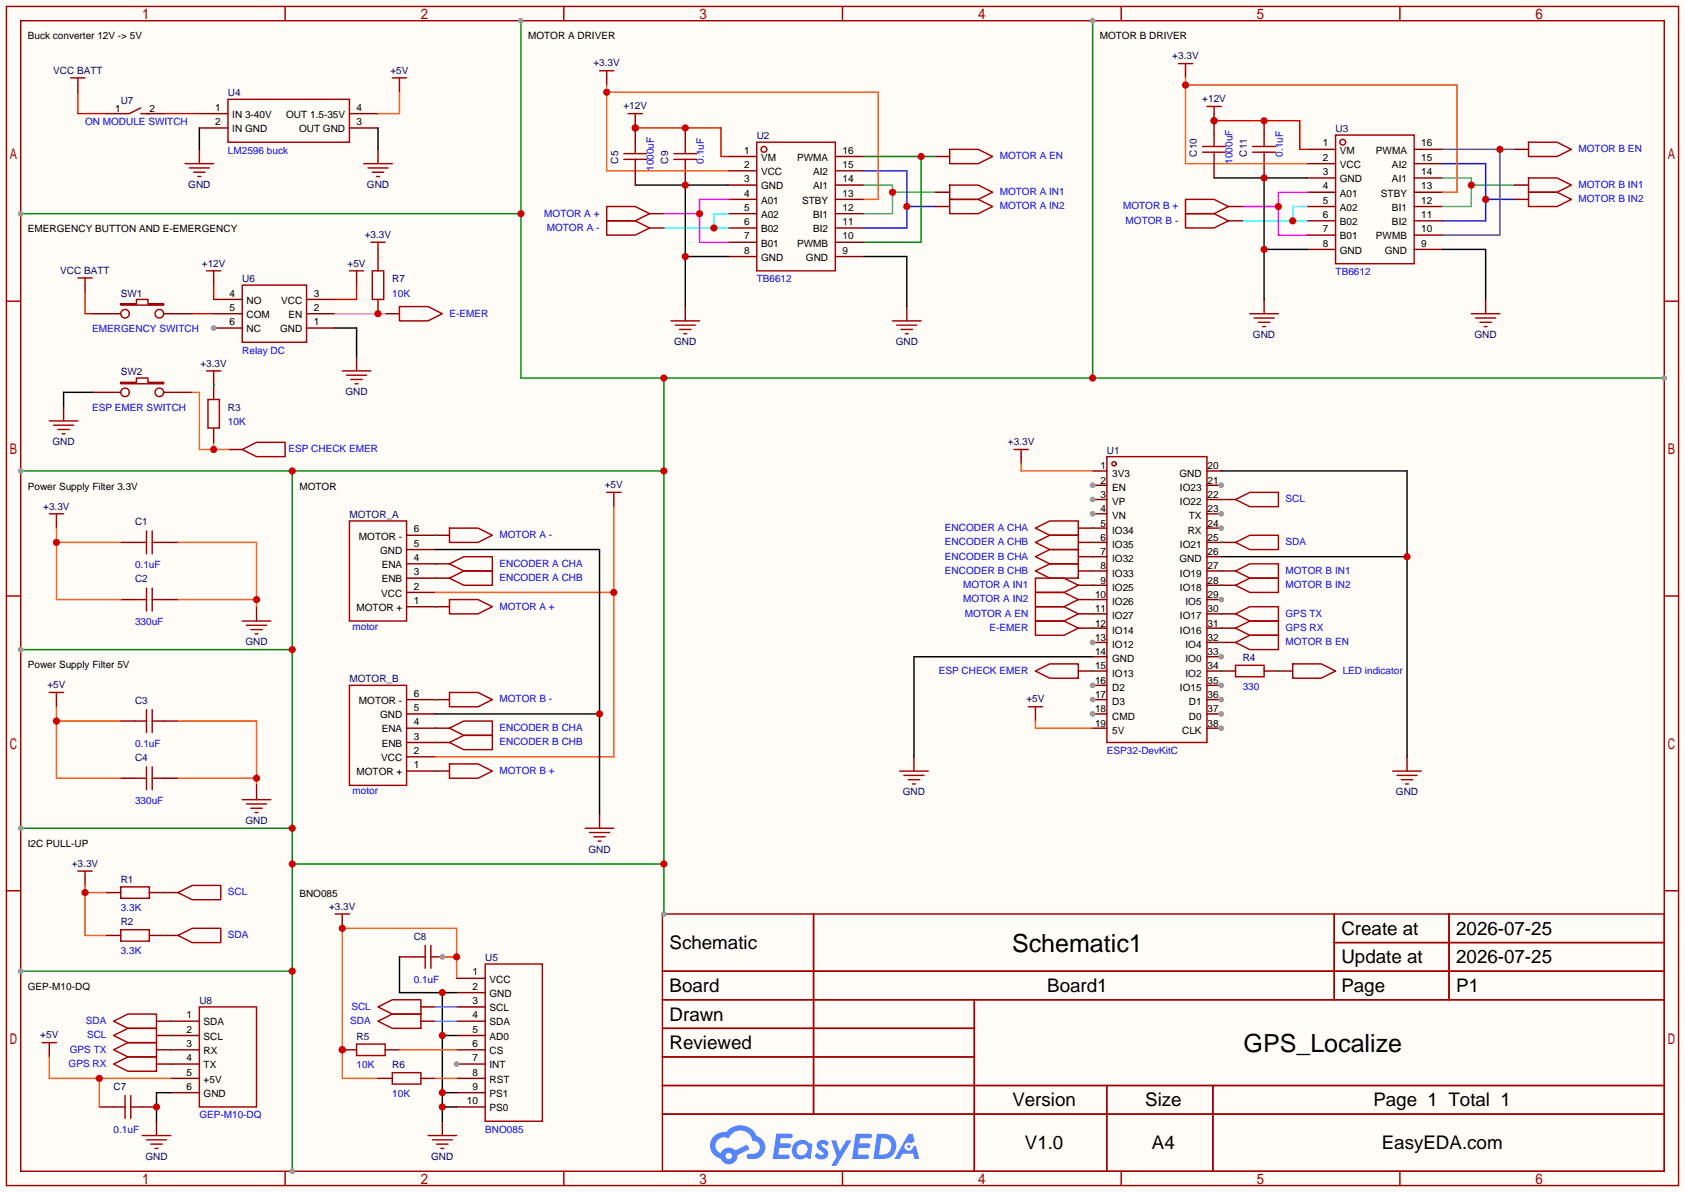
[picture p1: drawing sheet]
<svg xmlns="http://www.w3.org/2000/svg" width="299mm" height="212mm" viewBox="0 0 299 212" stroke-linecap="round" stroke-linejoin="round" font-family="sans-serif">
<path d="M0 0h299.5v211.8h-299.5z" fill="#fffcf7"/>
<g fill="none" stroke="#a10000" stroke-width=".25">
<path d="M1.1 1.1h297.2v209.6h-297.2zM3.7 3.7h292.1v204.5h-292.1zM50.7 1.1v2.6M100.2 1.1v2.6M149.7 1.1v2.6M199.3 1.1v2.6M248.8 1.1v2.6M1.1 53.5h2.6M295.8 53.5h2.5M1.1 105.9h2.6M295.8 105.9h2.5M1.1 158.3h2.6"/>
<path d="M295.8 158.3h2.5M117.7 162.4h178.1v45.8h-178.1zM117.7 172.6h178.1M117.7 177.7h178.1M144.6 162.4v35.6M173.2 177.7v30.5M237.1 162.4v15.3M237.1 167.5h58.7M257.5 162.4v15.3M117.7 182.8h55.5M117.7 192.9h178.1M117.7 187.8h55.5"/>
<path d="M117.7 198h178.1M196.7 192.9v15.3M215.6 192.9v15.3M50.7 208.2v2.5M100.2 208.2v2.5M149.7 208.2v2.5M199.3 208.2v2.5M248.8 208.2v2.5"/>
</g>
<g fill="#5487ff">
<path d="M145.5 202.8a1.3 1.3 0 0 1 1.8 .3l-.4 .6a.54 .54 0 0 0-.9-.2l.1 .2a1.58 1.58 0 0 1 1.1 1.6 1.43 1.43 0 0 1-2.5 .1l.5-.6a.64 .64 0 0 0 .5 .5 .64 .64 0 0 0 .7-.3l-.2-.2a1.6 1.6 0 0 1-1-1.6z"/>
<path d="M147.7 202.7h.9l.7 1.9 1.1-1.9h.9l-2.7 4.5h-.9l1-1.7z"/>
<path d="M138 201.5h1.6a1.31 1.31 0 0 1 1.2 .2 .4 .4 0 0 1-.3 .6h-1.8l-.1 .9h1.6a.4 .4 0 0 1 .4 .4 .4 .4 0 0 1-.4 .4h-1.7l-.2 1.2h.8a1.23 1.23 0 0 1 1.2 .2 .39 .39 0 0 1-.3 .6h-2.7z"/>
<path d="M152.1 201.5h1.6a1.32 1.32 0 0 1 1.3 .2 .39 .39 0 0 1-.4 .6h-1.7l-.2 .9h1.7a.4 .4 0 0 1 .3 .4 .4 .4 0 0 1-.4 .4h-1.7l-.2 1.2h.8a1.23 1.23 0 0 1 1.2 .2 .39 .39 0 0 1-.3 .6h-2.7z"/>
<path d="M161.5 201.5h.7l.4 1.3-.7 .4a.75 .75 0 0 0-1.1 .3 .75 .75 0 0 0 .5 1 .75 .75 0 0 0 .9-.6l.6-.3 .6 2.4h-.9l-.2-1h-1.9l-.5 1h-.9z"/>
<path d="M155.9 201.5l-.7 4.5h1.5a2.27 2.27 0 0 0 2.6-2.3 2.27 2.27 0 0 0-2.7-2.2zM156.6 202.3a1.5 1.5 0 0 1 1.8 1.5 1.5 1.5 0 0 1-1.9 1.4h-.3z"/>
<path d="M141.3 203.1a1.62 1.62 0 0 0-.4 2.1 1.62 1.62 0 0 0 2 .7l.4-.3 .3 .3 .5 .1 .3-2.5-.2-.3h-.4a1.58 1.58 0 0 0-2.5-.1zM141.9 203.6a.98 .98 0 0 1 1.5 .2 .98 .98 0 0 1-.6 1.5 .94 .94 0 0 1-1.2-.4 .94 .94 0 0 1 .3-1.3z"/>
<path d="M126.9 201.9a2.37 2.37 0 0 0 1.2 4 1.54 1.54 0 0 0 1.7 1 1.54 1.54 0 0 0 1.3-1.6l2.1-1.1-.5-.8-2 1.1a1.57 1.57 0 0 0-2.6 .4 1.5 1.5 0 0 1-.8-2.1 1.5 1.5 0 0 1 2.2-.5 2.23 2.23 0 0 1 2.3-1.4 2.23 2.23 0 0 1 2 1.8 1.16 1.16 0 0 1 1.2 1.1 1.16 1.16 0 0 1-1 1.3h-.7a.47 .47 0 0 0-.6 .3 .47 .47 0 0 0 .4 .6 2.23 2.23 0 0 0 2.3-.7 2.23 2.23 0 0 0 .4-2.3 2.16 2.16 0 0 0-1.3-1.1 3.2 3.2 0 0 0-5.4-.7l-1.2 .1zM129 205.4a.58 .58 0 0 1 1.1 0 .58 .58 0 0 1-1.1 0z"/>
<circle cx="161.5" cy="203.8" r=".28"/>
</g>
<g fill="none" stroke="#a10000" stroke-width=".25">
<path d="M196.7 81.2h17.8v50.8h-17.8z"/>
<circle cx="198" cy="82.4" r=".38"/>
</g>
<path d="M194.2 83.7h2.5M194.2 86.2h2.5" fill="none" stroke="#870000" stroke-width=".25"/>
<circle cx="194.2" cy="86.2" r=".51" fill="#999"/>
<path d="M194.2 88.8h2.5" fill="none" stroke="#870000" stroke-width=".25"/>
<circle cx="194.2" cy="88.8" r=".51" fill="#999"/>
<path d="M194.2 91.3h2.5" fill="none" stroke="#870000" stroke-width=".25"/>
<circle cx="194.2" cy="91.3" r=".51" fill="#999"/>
<path d="M194.2 93.9h2.5M194.2 96.4h2.5M194.2 98.9h2.5M194.2 101.5h2.5M194.2 104h2.5M194.2 106.6h2.5M194.2 109.1h2.5M194.2 111.6h2.5M194.2 114.2h2.5" fill="none" stroke="#870000" stroke-width=".25"/>
<circle cx="194.2" cy="114.2" r=".51" fill="#999"/>
<path d="M194.2 116.7h2.5M194.2 119.3h2.5M194.2 121.8h2.5" fill="none" stroke="#870000" stroke-width=".25"/>
<circle cx="194.2" cy="121.8" r=".51" fill="#999"/>
<path d="M194.2 124.3h2.5" fill="none" stroke="#870000" stroke-width=".25"/>
<circle cx="194.2" cy="124.3" r=".51" fill="#999"/>
<path d="M194.2 126.9h2.5" fill="none" stroke="#870000" stroke-width=".25"/>
<circle cx="194.2" cy="126.9" r=".51" fill="#999"/>
<path d="M214.5 83.7h2.5M214.5 86.2h2.5M194.2 129.4h2.5" fill="none" stroke="#870000" stroke-width=".25"/>
<circle cx="217" cy="86.2" r=".51" fill="#999"/>
<path d="M214.5 88.8h2.5M214.5 91.3h2.5" fill="none" stroke="#870000" stroke-width=".25"/>
<circle cx="217" cy="91.3" r=".51" fill="#999"/>
<path d="M214.5 93.9h2.5" fill="none" stroke="#870000" stroke-width=".25"/>
<circle cx="217" cy="93.9" r=".51" fill="#999"/>
<path d="M214.5 96.4h2.5M214.5 98.9h2.5M214.5 101.5h2.5M214.5 104h2.5M214.5 106.6h2.5" fill="none" stroke="#870000" stroke-width=".25"/>
<circle cx="217" cy="106.6" r=".51" fill="#999"/>
<path d="M214.5 109.1h2.5M214.5 111.6h2.5M214.5 114.2h2.5M214.5 116.7h2.5" fill="none" stroke="#870000" stroke-width=".25"/>
<circle cx="217" cy="116.7" r=".51" fill="#999"/>
<path d="M214.5 119.3h2.5M214.5 121.8h2.5" fill="none" stroke="#870000" stroke-width=".25"/>
<circle cx="217" cy="121.8" r=".51" fill="#999"/>
<path d="M214.5 124.3h2.5" fill="none" stroke="#870000" stroke-width=".25"/>
<circle cx="217" cy="124.3" r=".51" fill="#999"/>
<path d="M214.5 126.9h2.5" fill="none" stroke="#870000" stroke-width=".25"/>
<circle cx="217" cy="126.9" r=".51" fill="#999"/>
<path d="M214.5 129.4h2.5" fill="none" stroke="#870000" stroke-width=".25"/>
<circle cx="217" cy="129.4" r=".51" fill="#999"/>
<g fill="none" stroke="#870000" stroke-width=".25">
<path d="M121.8 22.7v2.6M121.8 30.4v2.5M224.7 21.5v2.5M224.7 29.1v2.5M21.5 96.4h2.5M29.1 96.4h2.5M21.5 106.6h2.5M29.1 106.6h2.5M21.5 128.1h2.5M21.5 138.3h2.5M29.1 128.1h2.5M29.1 138.3h2.5"/>
<path d="M71 170.1h2.5M78.6 170.1h2.6M17.7 196.7h2.5M25.3 196.7h2.5"/>
</g>
<g fill="none" stroke="#a10000" stroke-width=".25">
<path d="M119.8 27.3h4M119.8 28.3h4M121.8 25.3v2M121.8 28.3v2.1M222.6 26h4.1M222.6 27.1h4.1M224.7 24v2M224.7 27.1v2M24 96.4h2M26 94.4v4M27.1 94.4v4M27.1 96.4h2"/>
<path d="M24 106.6h2M26 104.5v4.1M27.1 104.5v4.1M27.1 106.6h2M24 128.1h2M24 138.3h2M26 126.1v4.1M26 136.3v4M27.1 126.1v4.1M27.1 136.3v4M27.1 128.1h2M27.1 138.3h2"/>
<path d="M73.5 170.1h2.1M75.6 168v4.1M76.6 168v4.1M76.6 170.1h2M20.2 196.7h2M22.2 194.7v4.1M23.2 194.7v4.1M23.2 196.7h2.1"/>
</g>
<path d="M31.6 128.1h14v11.5M31.6 138.3h14" fill="none" stroke="#f30" stroke-width=".25"/>
<circle cx="45.6" cy="138.3" r=".63" fill="#c00"/>
<path d="M71 15.1v1.3M67.2 44.3v1.3M38 67.2v1.3M10 92.6v1.3M109.1 88.8v1.2M181.5 81.2v1.2M10 124.3v1.3M250.1 134.5v2.5M15.1 156.1v1.3M60.8 163.7v1.3M8.8 186.6v1.2" fill="none" stroke="#870000" stroke-width=".25"/>
<g fill="none" stroke="#a10000" stroke-width=".25">
<path d="M69.7 13.8h2.6M71 13.8v1.3M65.9 43.1h2.6M67.2 43.1v1.2M36.7 65.9h2.5M38 65.9v1.3M180.2 79.9h2.6M181.5 79.9v1.3M8.8 91.3h2.5M10 91.3v1.3M107.8 87.5h2.6M109.1 87.5v1.3"/>
<path d="M8.8 123.1h2.5M10 123.1v1.2M247.5 137h5.1M248.3 137.8h3.5M249 138.6h2.1M249.8 139.3h.5M13.8 154.8h2.6M15.1 154.8v1.3M59.6 162.4h2.5M60.8 162.4v1.3M7.5 185.3h2.5M8.8 185.3v1.3"/>
</g>
<path d="M181.5 82.4v1.3h12.7" fill="none" stroke="#f60" stroke-width=".25"/>
<path d="M217 83.7h33.1v50.8M217 98.9h33.1" fill="none" stroke="#000" stroke-width=".25"/>
<circle cx="250.1" cy="98.9" r=".63" fill="#c00"/>
<path d="M162.4 134.5v2.5M184 126.9v1.2" fill="none" stroke="#870000" stroke-width=".25"/>
<path d="M159.9 137h5.1M160.7 137.8h3.5M161.4 138.6h2M162.2 139.3h.5M182.8 125.6h2.5M184 125.6v1.3" fill="none" stroke="#a10000" stroke-width=".25"/>
<path d="M184 128.1v1.3h10.2" fill="none" stroke="#f30" stroke-width=".25"/>
<path d="M194.2 116.7h-31.8v17.8" fill="none" stroke="#000" stroke-width=".25"/>
<path d="M78.6 170.1h2.6M81.2 173.9v-8.9h-20.4v26.6h6.4" fill="none" stroke="#f60" stroke-width=".25"/>
<g fill="#c00">
<circle cx="60.8" cy="186.6" r=".63"/>
<circle cx="60.8" cy="165" r=".63"/>
<circle cx="81.2" cy="170.1" r=".63"/>
</g>
<circle cx="78.6" cy="170.1" r=".51" fill="#999"/>
<path d="M15.1 157.4v8.8h3.8M15.1 158.6h3.8" fill="none" stroke="#f60" stroke-width=".25"/>
<circle cx="15.1" cy="158.6" r=".63" fill="#c00"/>
<path d="M10 93.9v12.7h11.5M10 96.4h11.5" fill="none" stroke="#f60" stroke-width=".25"/>
<circle cx="10" cy="96.4" r=".63" fill="#c00"/>
<path d="M10 125.6v12.7h11.5M10 128.1h11.5" fill="none" stroke="#f30" stroke-width=".25"/>
<circle cx="10" cy="128.1" r=".63" fill="#c00"/>
<path d="M45.6 107.8v2.6M45.6 139.6v2.5M27.8 199.3v2.5M78.6 199.3v2.5" fill="none" stroke="#870000" stroke-width=".25"/>
<g fill="none" stroke="#a10000" stroke-width=".25">
<path d="M43.1 110.4h5M43.8 111.1h3.6M44.6 111.9h2M45.3 112.6h.5M43.1 142.1h5M43.8 142.9h3.6M44.6 143.6h2M45.3 144.4h.5M25.3 201.8h5.1M26 202.6h3.6M26.8 203.3h2M27.6 204.1h.5"/>
<path d="M76.1 201.8h5.1M76.8 202.6h3.6M77.6 203.3h2M78.4 204.1h.5"/>
</g>
<path d="M31.6 96.4h14v11.4M31.6 106.6h14" fill="none" stroke="#f60" stroke-width=".25"/>
<circle cx="45.6" cy="106.6" r=".63" fill="#c00"/>
<path d="M92.6 3.7v63.5h203.2M194.2 3.7v63.5M3.7 38h88.9M118 67.2v95.2M3.7 83.7h114.3M51.9 83.7v124.5M3.7 115.4h48.2M3.7 147.2h48.2M51.9 153.5h66.1M3.7 172.6h48.2" fill="none" stroke="#008700" stroke-width=".25"/>
<g fill="#c00">
<circle cx="51.9" cy="147.2" r=".63"/>
<circle cx="51.9" cy="115.4" r=".63"/>
<circle cx="51.9" cy="83.7" r=".63"/>
<circle cx="118" cy="83.7" r=".63"/>
<circle cx="118" cy="153.5" r=".63"/>
<circle cx="51.9" cy="153.5" r=".63"/>
<circle cx="51.9" cy="172.6" r=".63"/>
<circle cx="118" cy="67.2" r=".63"/>
<circle cx="194.2" cy="67.2" r=".63"/>
<circle cx="92.6" cy="38" r=".63"/>
</g>
<g fill="#999">
<circle cx="3.7" cy="172.6" r=".51"/>
<circle cx="51.9" cy="208.2" r=".51"/>
<circle cx="118" cy="162.4" r=".51"/>
<circle cx="194.2" cy="3.7" r=".51"/>
<circle cx="295.8" cy="67.2" r=".51"/>
<circle cx="3.7" cy="38" r=".51"/>
<circle cx="92.6" cy="3.7" r=".51"/>
<circle cx="3.7" cy="83.7" r=".51"/>
<circle cx="3.7" cy="115.4" r=".51"/>
<circle cx="3.7" cy="147.2" r=".51"/>
</g>
<g fill="none" stroke="#a10000" stroke-width=".25">
<path d="M40.5 17.7h21.6v7.6h-21.6zM134.5 25.3h14v22.8h-14zM237.4 24h13.9v22.9h-13.9zM35.4 178.9h10.2v17.8h-10.2zM86.2 171.3h10.2v28h-10.2z"/>
<circle cx="135.8" cy="26.5" r=".51"/>
<circle cx="238.6" cy="25.3" r=".51"/>
</g>
<g fill="none" stroke="#870000" stroke-width=".25">
<path d="M35.4 22.7h5.1M35.4 20.2h5.1M62.1 22.7h5.1M62.1 20.2h5.1M129.4 38h5.1M129.4 35.4h5.1M129.4 32.9h5.1M129.4 30.4h5.1M129.4 27.8h5.1M148.5 38h5M148.5 35.4h5M148.5 32.9h5"/>
<path d="M148.5 30.4h5M148.5 27.8h5M232.3 39.2h5.1M232.3 36.7h5.1M232.3 34.2h5.1M232.3 31.6h5.1M232.3 29.1h5.1M232.3 26.5h5.1M251.3 39.2h5.1M251.3 36.7h5.1M251.3 34.2h5.1M251.3 31.6h5.1"/>
<path d="M251.3 29.1h5.1M251.3 26.5h5.1M129.4 45.6h5.1M129.4 43.1h5.1M129.4 40.5h5.1M148.5 45.6h5M148.5 43.1h5M148.5 40.5h5M232.3 44.3h5.1M232.3 41.8h5.1M251.3 44.3h5.1M251.3 41.8h5.1"/>
<path d="M30.4 194.2h5M30.4 191.6h5M30.4 189.1h5M30.4 186.6h5M30.4 184h5M30.4 181.5h5M81.2 194.2h5M81.2 191.6h5M81.2 189.1h5M81.2 196.7h5"/>
</g>
<circle cx="81.2" cy="189.1" r=".51" fill="#999"/>
<path d="M81.2 178.9h5M81.2 176.4h5M81.2 173.9h5M81.2 186.6h5M81.2 184h5M81.2 181.5h5" fill="none" stroke="#870000" stroke-width=".25"/>
<path d="M153.5 32.9h5.1v5.1h-5.1M158.6 34.2h7.6" fill="none" stroke="#0c9" stroke-width=".25"/>
<circle cx="158.6" cy="34.2" r=".63" fill="#c00"/>
<path d="M256.4 31.6h5.1v5.1h-5.1M261.5 32.9h7.6" fill="none" stroke="#0c9" stroke-width=".25"/>
<circle cx="261.5" cy="32.9" r=".63" fill="#c00"/>
<path d="M153.5 30.4h7.7v10.1h-7.7M161.2 36.7h5" fill="none" stroke="#00f" stroke-width=".25"/>
<circle cx="161.2" cy="36.7" r=".63" fill="#c00"/>
<path d="M256.4 29.1h7.6v10.1h-7.6M264 35.4h5.1" fill="none" stroke="#00f" stroke-width=".25"/>
<circle cx="264" cy="35.4" r=".63" fill="#c00"/>
<path d="M220.9 39.2h11.4M232.3 36.7h-2.6v2.5" fill="none" stroke="#0ff" stroke-width=".25"/>
<circle cx="229.7" cy="39.2" r=".63" fill="#c00"/>
<path d="M129.4 38h-2.5v2.5M118 40.5h11.4" fill="none" stroke="#0ff" stroke-width=".25"/>
<circle cx="126.9" cy="40.5" r=".63" fill="#c00"/>
<path d="M118 38h6.3M129.4 35.4h-5.1v7.7h5.1" fill="none" stroke="#f0f" stroke-width=".25"/>
<circle cx="124.3" cy="38" r=".63" fill="#c00"/>
<path d="M220.9 36.7h6.3M232.3 34.2h-5.1v7.6h5.1" fill="none" stroke="#f0f" stroke-width=".25"/>
<circle cx="227.2" cy="36.7" r=".63" fill="#c00"/>
<path d="M121.8 54.5v2.5M224.7 53.2v2.6" fill="none" stroke="#870000" stroke-width=".25"/>
<path d="M119.3 57h5M120 57.8h3.6M120.8 58.5h2M121.5 59.3h.5M222.1 55.8h5.1M222.9 56.5h3.5M223.6 57.3h2.1M224.4 58h.5" fill="none" stroke="#a10000" stroke-width=".25"/>
<path d="M112.9 32.9h16.5M121.8 32.9v21.6M121.8 45.6h7.6" fill="none" stroke="#000" stroke-width=".25"/>
<g fill="#c00">
<circle cx="121.8" cy="45.6" r=".63"/>
<circle cx="121.8" cy="32.9" r=".63"/>
</g>
<path d="M215.8 31.6h16.5M224.7 31.6v21.6M224.7 44.3h7.6" fill="none" stroke="#000" stroke-width=".25"/>
<g fill="#c00">
<circle cx="224.7" cy="44.3" r=".63"/>
<circle cx="224.7" cy="31.6" r=".63"/>
</g>
<path d="M13.8 15.1v1.3M107.8 13.8v1.3M210.7 12.6v1.2M35.4 26.5v2.6M67.2 26.5v2.6M15.1 50.7v1.2" fill="none" stroke="#870000" stroke-width=".25"/>
<g fill="none" stroke="#a10000" stroke-width=".25">
<path d="M12.6 13.8h2.5M13.8 13.8v1.3M106.6 12.6h2.5M107.8 12.6v1.2M209.4 11.3h2.6M210.7 11.3v1.3M32.9 29.1h5.1M33.7 29.8h3.5M34.4 30.6h2M35.2 31.4h.5M64.6 29.1h5.1M65.4 29.8h3.6"/>
<path d="M66.2 30.6h2M66.9 31.4h.5M13.8 49.4h2.6M15.1 49.4v1.3"/>
</g>
<path d="M35.4 22.7v3.8" fill="none" stroke="#000" stroke-width=".25"/>
<path d="M13.8 16.4v3.8h5.1M29.1 20.2h6.3M15.1 51.9v3.9h1.3" fill="none" stroke="#f00" stroke-width=".25"/>
<path d="M107.8 15.1v15.3h21.6M107.8 16.4h48.3v19h-2.6" fill="none" stroke="#f60" stroke-width=".25"/>
<circle cx="107.8" cy="16.4" r=".63" fill="#c00"/>
<path d="M210.7 15.1h48.3v19.1h-2.6M210.7 13.8v15.3h21.6" fill="none" stroke="#f60" stroke-width=".25"/>
<circle cx="210.7" cy="15.1" r=".63" fill="#c00"/>
<path d="M112.9 21.5v1.2M215.8 20.2v1.3" fill="none" stroke="#870000" stroke-width=".25"/>
<path d="M214.5 18.9h2.5M215.8 18.9v1.3M111.6 20.2h2.6M112.9 20.2v1.3" fill="none" stroke="#a10000" stroke-width=".25"/>
<path d="M215.8 21.5h15.2v5h1.3" fill="none" stroke="#f00" stroke-width=".25"/>
<g fill="#c00">
<circle cx="224.7" cy="21.5" r=".63"/>
<circle cx="215.8" cy="21.5" r=".63"/>
</g>
<path d="M112.9 22.7h15.2v5.1h1.3" fill="none" stroke="#f00" stroke-width=".25"/>
<g fill="#c00">
<circle cx="112.9" cy="22.7" r=".63"/>
<circle cx="121.8" cy="22.7" r=".63"/>
</g>
<path d="M112.9 22.7v2.6" fill="none" stroke="#870000" stroke-width=".25"/>
<circle cx="112.9" cy="22.7" r=".63" fill="#c00"/>
<path d="M112.9 30.4v2.5M215.8 21.5v2.5" fill="none" stroke="#870000" stroke-width=".25"/>
<path d="M110.9 27.3h4M110.9 28.3h4M112.9 25.3v2M112.9 28.3v2.1" fill="none" stroke="#a10000" stroke-width=".25"/>
<circle cx="215.8" cy="21.5" r=".63" fill="#c00"/>
<path d="M215.8 29.1v2.5" fill="none" stroke="#870000" stroke-width=".25"/>
<path d="M213.7 26h4.1M213.7 27.1h4.1M215.8 24v2M215.8 27.1v2" fill="none" stroke="#a10000" stroke-width=".25"/>
<path d="M8.8 187.8v3.8h21.6M17.7 191.6v5.1" fill="none" stroke="#f30" stroke-width=".25"/>
<circle cx="17.7" cy="191.6" r=".63" fill="#c00"/>
<path d="M71 16.4v3.8h-3.8" fill="none" stroke="#f30" stroke-width=".25"/>
<path d="M67.2 22.7v3.8M153.5 45.6h7.7v8.9M256.4 44.3h7.6v8.9" fill="none" stroke="#000" stroke-width=".25"/>
<path d="M38 53.2h5.1M38 55.8h5.1M38 58.3h5.1M161.2 54.5v2.5M264 53.2v2.6M191.6 109.1h2.6M191.6 104h2.6M191.6 106.6h2.6M217 114.2h2.6M217 104h2.6M217 101.5h2.6" fill="none" stroke="#870000" stroke-width=".25"/>
<g fill="none" stroke="#a10000" stroke-width=".25">
<path d="M43.1 50.7h11.4v10.1h-11.4zM158.6 57h5.1M159.4 57.8h3.5M160.1 58.5h2.1M160.9 59.3h.5M261.5 55.8h5.1M262.3 56.5h3.5M263 57.3h2M263.8 58h.5M184 107.8h5.1l2.5 1.3-2.5 1.3h-5.1zM184 102.7h5.1l2.5 1.3-2.5 1.3h-5.1zM184 105.3h5.1l2.5 1.3-2.5 1.2h-5.1z"/>
<path d="M219.6 114.2l2.5-1.3h5.1v2.5h-5.1zM219.6 104l2.5-1.3h5.1v2.6h-5.1zM219.6 101.5l2.5-1.3h5.1v2.5h-5.1z"/>
</g>
<circle cx="38" cy="58.3" r=".51" fill="#999"/>
<path d="M18.9 20.2h2.6M26.5 20.2h2.6M16.4 55.8h5.1M29.1 55.8h5.1M54.5 53.2h5.1M54.5 55.8h5.1M54.5 58.3h5.1M68.5 55.8h2.5M11.3 72.3v2.5M16.4 69.7h5.1M29.1 69.7h5.1M40.5 79.9h2.6" fill="none" stroke="#870000" stroke-width=".25"/>
<g fill="none" stroke="#a10000" stroke-width=".25">
<path d="M25 19.2l-2 1h-1.5M25 20.2h1.5M21.5 54h2.8v-.8h2v.8h2.8v.2h-7.6zM71 54.5h5.1l2.5 1.3-2.5 1.2h-5.1zM8.8 74.8h5M9.5 75.6h3.6M10.3 76.3h2M11 77.1h.6M21.5 67.9h2.8v-.7h2v.7h2.8v.3h-7.6zM43.1 79.9l2.5-1.3h5.1v2.6h-5.1z"/>
<circle cx="22.2" cy="55.8" r=".76"/>
<circle cx="28.3" cy="55.8" r=".76"/>
<circle cx="22.2" cy="69.7" r=".76"/>
<circle cx="28.3" cy="69.7" r=".76"/>
</g>
<path d="M16.4 69.7h-5.1v2.6" fill="none" stroke="#000" stroke-width=".25"/>
<path d="M34.2 55.8h3.8" fill="none" stroke="#f00" stroke-width=".25"/>
<path d="M59.6 55.8h8.9" fill="none" stroke="#f6c" stroke-width=".25"/>
<path d="M34.2 69.7h1.2v10.2h5.1M38 78.6v1.3" fill="none" stroke="#cc0" stroke-width=".25"/>
<circle cx="38" cy="79.9" r=".63" fill="#c00"/>
<g fill="none" stroke="#870000" stroke-width=".25">
<path d="M115.4 38h2.6M166.2 36.7h2.6M166.2 27.8h2.6M166.2 34.2h2.6M218.3 36.7h2.6M218.3 39.2h2.6M269.1 32.9h2.6M269.1 35.4h2.6M269.1 26.5h2.6M38 49.4v1.3M63.4 49.4v1.3M115.4 40.5h2.6"/>
<path d="M63.4 63.4v2.5M191.6 93.9h2.6M191.6 98.9h2.6M191.6 96.4h2.6M217 96.4h2.6M217 88.8h2.6M191.6 119.3h2.6M191.6 101.5h2.6M191.6 111.6h2.6M217 109.1h2.6M217 111.6h2.6M227.2 119.3h2.5"/>
</g>
<g fill="none" stroke="#a10000" stroke-width=".25">
<path d="M107.8 36.7h5.1l2.5 1.3-2.5 1.2h-5.1zM107.8 39.2h5.1l2.5 1.3-2.5 1.3h-5.1zM168.8 26.5h5.1l2.5 1.3-2.5 1.3h-5.1zM168.8 35.4h5.1l2.5 1.3-2.5 1.3h-5.1zM168.8 32.9h5.1l2.5 1.3-2.5 1.2h-5.1zM210.7 35.4h5.1l2.5 1.3-2.5 1.3h-5.1zM210.7 38h5.1l2.5 1.2-2.5 1.3h-5.1zM271.7 31.6h5l2.6 1.3-2.6 1.3h-5zM271.7 34.2h5l2.6 1.2-2.6 1.3h-5zM271.7 25.3h5l2.6 1.2-2.6 1.3h-5zM36.7 48.1h2.5M38 48.1v1.3"/>
<path d="M62.1 48.1h2.5M63.4 48.1v1.3M60.8 65.9h5.1M61.6 66.7h3.6M62.4 67.4h2M63.1 68.2h.5M184 93.9l2.6-1.3h5v2.5h-5zM184 98.9l2.6-1.2h5v2.5h-5zM184 96.4l2.6-1.3h5v2.6h-5zM219.6 96.4l2.5-1.3h5.1v2.6h-5.1zM219.6 88.8l2.5-1.3h5.1v2.5h-5.1zM184 101.5l2.6-1.3h5v2.5h-5z"/>
<path d="M184 119.3l2.6-1.3h5v2.5h-5zM184 110.4h5.1l2.5 1.2-2.5 1.3h-5.1zM219.6 109.1l2.5-1.3h5.1v2.6h-5.1zM219.6 111.6l2.5-1.2h5.1v2.5h-5.1zM229.7 118h5.1l2.6 1.3-2.6 1.2h-5.1z"/>
</g>
<path d="M38 50.7v2.5M63.4 50.7v2.5h-3.8" fill="none" stroke="#f00" stroke-width=".25"/>
<path d="M59.6 58.3h3.8v5.1" fill="none" stroke="#000" stroke-width=".25"/>
<path d="M217 88.8h.1M217 96.4h.1M217 109.1h.1M217 111.6h.1" fill="none" stroke="#008700" stroke-width=".25"/>
<path d="M256.4 26.5h12.7M266.6 26.5v15.3h-10.2" fill="none" stroke="#639" stroke-width=".25"/>
<circle cx="266.6" cy="26.5" r=".63" fill="#c00"/>
<path d="M153.5 27.8h12.7M163.7 27.8v15.3h-10.2" fill="none" stroke="#008700" stroke-width=".25"/>
<circle cx="163.7" cy="27.8" r=".63" fill="#c00"/>
<path d="M71 170.1v6.3h10.2M78.6 176.4v22.9M78.6 184h2.6M78.6 194.2h2.6M78.6 196.7h2.6" fill="none" stroke="#000" stroke-width=".25"/>
<g fill="#c00">
<circle cx="78.6" cy="176.4" r=".63"/>
<circle cx="78.6" cy="184" r=".63"/>
<circle cx="78.6" cy="194.2" r=".63"/>
<circle cx="78.6" cy="196.7" r=".63"/>
</g>
<path d="M18.9 158.6h2.6M26.5 158.6h5.1M18.9 166.2h2.6M26.5 166.2h5.1M74.8 178.9h2.5M27.8 184h2.6M27.8 181.5h2.6M27.8 186.6h2.6M27.8 189.1h2.6M74.8 181.5h2.5" fill="none" stroke="#870000" stroke-width=".25"/>
<path d="M21.5 157.6h5v2h-5zM31.6 158.6l2.6-1.2h5v2.5h-5zM21.5 165.2h5v2.1h-5zM31.6 166.2l2.6-1.2h5v2.5h-5zM67.2 178.9l2.5-1.2h5.1v2.5h-5.1zM20.2 184l2.5-1.2h5.1v2.5h-5.1zM20.2 181.5l2.5-1.3h5.1v2.6h-5.1zM20.2 186.6l2.5-1.3h5.1v2.5h-5.1zM20.2 189.1l2.5-1.3h5.1v2.6h-5.1zM67.2 181.5l2.5-1.3h5.1v2.6h-5.1z" fill="none" stroke="#a10000" stroke-width=".25"/>
<path d="M77.3 178.9h3.9" fill="none" stroke="#66f" stroke-width=".25"/>
<path d="M77.3 181.5h3.9" fill="none" stroke="#69f" stroke-width=".25"/>
<path d="M29.1 158.6h.1M29.1 166.2h.1M30.4 186.6h.1M30.4 189.1h.1" fill="none" stroke="#008700" stroke-width=".25"/>
<path d="M30.4 194.2h-2.6v5.1" fill="none" stroke="#000" stroke-width=".25"/>
<circle cx="27.8" cy="196.7" r=".63" fill="#c00"/>
<path d="M66.2 48.1h2v5.1h-2z" fill="none" stroke="#a10000" stroke-width=".25"/>
<path d="M67.2 53.2v2.6" fill="none" stroke="#870000" stroke-width=".25"/>
<circle cx="67.2" cy="55.8" r=".63" fill="#c00"/>
<path d="M67.2 45.6v2.5M38 68.5v2.5M38 76.1v2.5M217 119.3h2.6M224.7 119.3h2.5M60.8 186.6h2.6M67.2 191.6h2.5M68.5 186.6h2.5M74.8 191.6h2.5" fill="none" stroke="#870000" stroke-width=".25"/>
<path d="M37 71h2v5.1h-2zM219.6 118.2h5.1v2.1h-5.1zM63.4 185.5h5.1v2.1h-5.1zM69.7 190.6h5.1v2.1h-5.1z" fill="none" stroke="#a10000" stroke-width=".25"/>
<path d="M38 68.5h.1M194.2 104h.1M194.2 106.6h.1M194.2 109.1h.1M217 119.3h.1M227.2 119.3h.1" fill="none" stroke="#008700" stroke-width=".25"/>
<circle cx="60.8" cy="186.6" r=".63" fill="#c00"/>
<path d="M67.2 45.6h.1M71 186.6h10.2M77.3 191.6h3.9" fill="none" stroke="#f60" stroke-width=".25"/>
<path d="M194.2 93.9h.1M194.2 96.4h.1M194.2 98.9h.1M194.2 101.5h.1M194.2 111.6h.1M194.2 119.3h.1M217 101.5h.1M217 104h.1M217 114.2h.1M30.4 184h.1M30.4 181.5h.1" fill="none" stroke="#008700" stroke-width=".25"/>
<path d="M62.1 92.6h10.2v17.8h-10.2zM62.1 121.8h10.2v17.8h-10.2zM104 147.2h5.1M104.8 148h3.5M105.5 148.7h2.1M106.3 149.5h.5" fill="none" stroke="#a10000" stroke-width=".25"/>
<g fill="none" stroke="#870000" stroke-width=".25">
<path d="M72.3 95.1h5M72.3 97.7h5M72.3 100.2h5M72.3 102.7h5M72.3 105.3h5M72.3 107.8h5M72.3 124.3h5M72.3 126.9h5M72.3 129.4h5M72.3 132h5M72.3 134.5h5M72.3 137h5"/>
<path d="M106.6 144.7v2.5"/>
</g>
<path d="M109.1 90v44.5h-31.8M77.3 105.3h31.8" fill="none" stroke="#f30" stroke-width=".25"/>
<circle cx="109.1" cy="105.3" r=".63" fill="#c00"/>
<path d="M77.3 97.7h29.3v47M77.3 126.9h29.3" fill="none" stroke="#000" stroke-width=".25"/>
<circle cx="106.6" cy="126.9" r=".63" fill="#c00"/>
<path d="M77.3 95.1h2.6M77.3 107.8h2.6M77.3 100.2h2.6M77.3 102.7h2.6M77.3 124.3h2.6M77.3 137h2.6M77.3 129.4h2.6M77.3 132h2.6" fill="none" stroke="#870000" stroke-width=".25"/>
<path d="M79.9 93.9h5.1l2.5 1.2-2.5 1.3h-5.1zM79.9 106.6h5.1l2.5 1.2-2.5 1.3h-5.1zM79.9 100.2l2.5-1.3h5.1v2.6h-5.1zM79.9 102.7l2.5-1.2h5.1v2.5h-5.1zM79.9 123.1h5.1l2.5 1.2-2.5 1.3h-5.1zM79.9 135.8h5.1l2.5 1.2-2.5 1.3h-5.1zM79.9 129.4l2.5-1.3h5.1v2.6h-5.1zM79.9 132l2.5-1.3h5.1v2.5h-5.1z" fill="none" stroke="#a10000" stroke-width=".25"/>
<path d="M77.3 95.1h.1M77.3 107.8h.1M77.3 100.2h.1M77.3 102.7h.1M77.3 137h.1M77.3 124.3h.1M77.3 129.4h.1M77.3 132h.1" fill="none" stroke="#008700" stroke-width=".25"/>
<g font-size="4.4">
<text x="179.9" y="169.2">Schematic1</text>
<text x="221" y="187">GPS_Localize</text>
</g>
<g font-size="3.3">
<text x="238.4" y="166.1">Create at</text>
<text x="258.8" y="166.1">2026-07-25</text>
<text x="119" y="168.7">Schematic</text>
<text x="238.4" y="171.2">Update at</text>
<text x="258.8" y="171.2">2026-07-25</text>
<text x="119" y="176.3">Board</text>
<text x="186.1" y="176.3">Board1</text>
<text x="238.4" y="176.3">Page</text>
<text x="258.8" y="176.3">P1</text>
<text x="119" y="181.4">Drawn</text>
<text x="119" y="186.5">Reviewed</text>
<text x="179.9" y="196.6">Version</text>
<text x="203.5" y="196.6">Size</text>
<text x="244.1" y="196.6">Page 1 Total 1</text>
<text x="182.1" y="204.2">V1.0</text>
<text x="204.7" y="204.2">A4</text>
<text x="245.6" y="204.2">EasyEDA.com</text>
</g>
<g font-size="1.8">
<text x="5" y="7">Buck converter 12V -&gt; 5V</text>
<text x="93.9" y="7">MOTOR A DRIVER</text>
<text x="195.5" y="7">MOTOR B DRIVER</text>
<text x="20.5" y="19.9">1</text>
<text x="26.5" y="19.9">2</text>
<text x="38.3" y="22.2">2</text>
<text x="38.3" y="19.7">1</text>
<text x="41.3" y="23.5">IN GND</text>
<text x="41.3" y="21">IN 3-40V</text>
<text x="50.9" y="21">OUT 1.5-35V</text>
<text x="53.1" y="23.5">OUT GND</text>
<text x="63.4" y="22.2">3</text>
<text x="63.4" y="19.7">4</text>
<text x="132.2" y="29.8">2</text>
<text x="132.2" y="27.3">1</text>
<text x="135.3" y="28.6">VM</text>
<text x="141.7" y="28.6">PWMA</text>
<text x="149.7" y="29.8">15</text>
<text x="149.7" y="27.3">16</text>
<text x="235.1" y="28.6">2</text>
<text x="235.1" y="26">1</text>
<text x="238.1" y="29.8">VCC</text>
<text x="238.1" y="27.3">VM</text>
<text x="244.5" y="27.3">PWMA</text>
<text x="247.4" y="29.8">AI2</text>
<text x="252.6" y="28.6">15</text>
<text x="252.6" y="26">16</text>
<text x="132.2" y="34.9">4</text>
<text x="132.2" y="32.4">3</text>
<text x="135.3" y="33.7">GND</text>
<text x="135.3" y="31.1">VCC</text>
<text x="144.5" y="33.7">AI1</text>
<text x="144.5" y="31.1">AI2</text>
<text x="149.7" y="34.9">13</text>
<text x="149.7" y="32.4">14</text>
<text x="235.1" y="33.7">4</text>
<text x="235.1" y="31.1">3</text>
<text x="238.1" y="34.9">A01</text>
<text x="238.1" y="32.4">GND</text>
<text x="245.4" y="34.9">STBY</text>
<text x="247.4" y="32.4">AI1</text>
<text x="252.6" y="33.7">13</text>
<text x="252.6" y="31.1">14</text>
<text x="5" y="41.3">EMERGENCY BUTTON AND E-EMERGENCY</text>
<text x="132.2" y="40">6</text>
<text x="132.2" y="37.5">5</text>
<text x="135.3" y="41.3">B02</text>
<text x="135.3" y="38.7">A02</text>
<text x="135.3" y="36.2">A01</text>
<text x="142.6" y="36.2">STBY</text>
<text x="144.5" y="41.3">BI2</text>
<text x="144.5" y="38.7">BI1</text>
<text x="149.7" y="40">11</text>
<text x="149.7" y="37.5">12</text>
<text x="235.1" y="41.3">7</text>
<text x="235.1" y="38.7">6</text>
<text x="235.1" y="36.2">5</text>
<text x="238.1" y="40">B02</text>
<text x="238.1" y="37.5">A02</text>
<text x="247.4" y="40">BI2</text>
<text x="247.4" y="37.5">BI1</text>
<text x="252.6" y="41.3">10</text>
<text x="252.6" y="38.7">11</text>
<text x="252.6" y="36.2">12</text>
<text x="132.2" y="45.1">8</text>
<text x="132.2" y="42.5">7</text>
<text x="135.3" y="46.4">GND</text>
<text x="135.3" y="43.8">B01</text>
<text x="141.7" y="43.8">PWMB</text>
<text x="143.2" y="46.4">GND</text>
<text x="149.7" y="45.1">9</text>
<text x="149.7" y="42.5">10</text>
<text x="235.1" y="43.8">8</text>
<text x="238.1" y="45.1">GND</text>
<text x="238.1" y="42.5">B01</text>
<text x="244.5" y="42.5">PWMB</text>
<text x="246.1" y="45.1">GND</text>
<text x="252.6" y="43.8">9</text>
<text x="40.8" y="52.7">4</text>
<text x="43.8" y="54">NO</text>
<text x="50" y="54">VCC</text>
<text x="55.8" y="52.7">3</text>
<text x="40.8" y="55.2">5</text>
<text x="40.8" y="57.8">6</text>
<text x="43.8" y="56.5">COM</text>
<text x="43.8" y="59.1">NC</text>
<text x="49.8" y="59.1">GND</text>
<text x="51.3" y="56.5">EN</text>
<text x="55.8" y="55.2">2</text>
<text x="55.8" y="57.8">1</text>
<text x="195.6" y="83.4">1</text>
<text x="214.6" y="83.4">20</text>
<text x="5" y="87">Power Supply Filter 3.3V</text>
<text x="53.2" y="87">MOTOR</text>
<text x="195.6" y="86">2</text>
<text x="195.6" y="88.5">3</text>
<text x="197.7" y="84.7">3V3</text>
<text x="197.7" y="87.2">EN</text>
<text x="197.7" y="89.8">VP</text>
<text x="209.6" y="84.7">GND</text>
<text x="209.7" y="87.2">IO23</text>
<text x="209.7" y="89.8">IO22</text>
<text x="214.6" y="86">21</text>
<text x="214.6" y="88.5">22</text>
<text x="63.8" y="95.9">MOTOR -</text>
<text x="73.5" y="94.6">6</text>
<text x="195.6" y="91">4</text>
<text x="195.6" y="93.6">5</text>
<text x="197.7" y="92.3">VN</text>
<text x="197.7" y="94.8">IO34</text>
<text x="211.1" y="94.8">RX</text>
<text x="211.3" y="92.3">TX</text>
<text x="214.6" y="91">23</text>
<text x="214.6" y="93.6">24</text>
<text x="67.5" y="98.4">GND</text>
<text x="67.8" y="101">ENA</text>
<text x="73.5" y="97.2">5</text>
<text x="73.5" y="99.7">4</text>
<text x="195.6" y="96.1">6</text>
<text x="195.6" y="98.7">7</text>
<text x="195.6" y="101.2">8</text>
<text x="197.7" y="97.4">IO35</text>
<text x="197.7" y="99.9">IO32</text>
<text x="209.6" y="99.9">GND</text>
<text x="209.7" y="97.4">IO21</text>
<text x="214.6" y="96.1">25</text>
<text x="214.6" y="98.7">26</text>
<text x="214.6" y="101.2">27</text>
<text x="67.7" y="106">VCC</text>
<text x="67.8" y="103.5">ENB</text>
<text x="73.5" y="102.2">3</text>
<text x="73.5" y="104.8">2</text>
<text x="73.5" y="107.3">1</text>
<text x="194.6" y="106.3">10</text>
<text x="195.6" y="103.7">9</text>
<text x="197.7" y="102.5">IO33</text>
<text x="197.7" y="105">IO25</text>
<text x="197.7" y="107.5">IO26</text>
<text x="209.7" y="102.5">IO19</text>
<text x="209.7" y="105">IO18</text>
<text x="210.7" y="107.5">IO5</text>
<text x="214.6" y="103.7">28</text>
<text x="214.6" y="106.3">29</text>
<text x="63.4" y="108.6">MOTOR +</text>
<text x="194.6" y="108.8">11</text>
<text x="194.6" y="111.4">12</text>
<text x="194.6" y="113.9">13</text>
<text x="197.7" y="110.1">IO27</text>
<text x="197.7" y="112.6">IO14</text>
<text x="209.7" y="110.1">IO17</text>
<text x="209.7" y="112.6">IO16</text>
<text x="214.6" y="108.8">30</text>
<text x="214.6" y="111.4">31</text>
<text x="214.6" y="113.9">32</text>
<text x="5" y="118.7">Power Supply Filter 5V</text>
<text x="194.6" y="116.4">14</text>
<text x="194.6" y="119">15</text>
<text x="197.7" y="115.2">IO12</text>
<text x="197.7" y="117.7">GND</text>
<text x="210.7" y="115.2">IO4</text>
<text x="210.7" y="117.7">IO0</text>
<text x="214.6" y="116.4">33</text>
<text x="214.6" y="119">34</text>
<text x="63.8" y="125.1">MOTOR -</text>
<text x="73.5" y="123.8">6</text>
<text x="194.6" y="121.5">16</text>
<text x="194.6" y="124.1">17</text>
<text x="197.7" y="120.2">IO13</text>
<text x="197.7" y="122.8">D2</text>
<text x="197.7" y="125.3">D3</text>
<text x="209.7" y="122.8">IO15</text>
<text x="210.7" y="120.2">IO2</text>
<text x="211.3" y="125.3">D1</text>
<text x="214.6" y="121.5">35</text>
<text x="214.6" y="124.1">36</text>
<text x="67.5" y="127.6">GND</text>
<text x="67.8" y="130.2">ENA</text>
<text x="73.5" y="126.4">5</text>
<text x="73.5" y="128.9">4</text>
<text x="73.5" y="131.4">3</text>
<text x="194.6" y="126.6">18</text>
<text x="194.6" y="129.1">19</text>
<text x="197.7" y="127.9">CMD</text>
<text x="197.7" y="130.4">5V</text>
<text x="210.1" y="130.4">CLK</text>
<text x="211.3" y="127.9">D0</text>
<text x="214.6" y="126.6">37</text>
<text x="214.6" y="129.1">38</text>
<text x="63.4" y="137.8">MOTOR +</text>
<text x="67.7" y="135.3">VCC</text>
<text x="67.8" y="132.7">ENB</text>
<text x="73.5" y="134">2</text>
<text x="73.5" y="136.5">1</text>
<text x="5" y="150.5">I2C PULL-UP</text>
<text x="53.2" y="159.4">BNO085</text>
<text x="84" y="173.4">1</text>
<text x="5" y="175.9">GEP-M10-DQ</text>
<text x="84" y="178.4">3</text>
<text x="84" y="175.9">2</text>
<text x="87" y="179.7">SCL</text>
<text x="87" y="177.2">GND</text>
<text x="87" y="174.6">VCC</text>
<text x="33.2" y="183.5">2</text>
<text x="33.2" y="181">1</text>
<text x="36.2" y="184.8">SCL</text>
<text x="36.2" y="182.2">SDA</text>
<text x="84" y="183.5">5</text>
<text x="84" y="181">4</text>
<text x="87" y="184.8">AD0</text>
<text x="87" y="182.2">SDA</text>
<text x="33.2" y="191.1">5</text>
<text x="33.2" y="188.6">4</text>
<text x="33.2" y="186.1">3</text>
<text x="36.2" y="189.9">TX</text>
<text x="36.2" y="187.3">RX</text>
<text x="84" y="191.1">8</text>
<text x="84" y="188.6">7</text>
<text x="84" y="186.1">6</text>
<text x="87" y="189.9">INT</text>
<text x="87" y="187.3">CS</text>
<text x="33.2" y="193.7">6</text>
<text x="36.2" y="194.9">GND</text>
<text x="36.2" y="192.4">+5V</text>
<text x="83" y="196.2">10</text>
<text x="84" y="193.7">9</text>
<text x="87" y="197.5">PS0</text>
<text x="87" y="194.9">PS1</text>
<text x="87" y="192.4">RST</text>
</g>
<g font-size="1.8" fill="#000080">
<text x="105.5" y="11.8">+3.3V</text>
<text x="208.3" y="10.5">+3.3V</text>
<text x="9.4" y="13.1">VCC BATT</text>
<text x="40.5" y="17.1">U4</text>
<text x="69.4" y="13.1">+5V</text>
<text x="21.5" y="18.4">U7</text>
<text x="110.8" y="19.4">+12V</text>
<text x="213.7" y="18.2">+12V</text>
<text x="237.4" y="23.5">U3</text>
<text x="109.9" y="29.1" transform="rotate(-90 109.9 29.1)">C5</text>
<text x="118.7" y="29.1" transform="rotate(-90 118.7 29.1)">C9</text>
<text x="134.5" y="24.8">U2</text>
<text x="212.7" y="27.8" transform="rotate(-90 212.7 27.8)">C10</text>
<text x="221.6" y="27.8" transform="rotate(-90 221.6 27.8)">C11</text>
<text x="33.5" y="33.4">GND</text>
<text x="65.2" y="33.4">GND</text>
<text x="35.9" y="47.4">+12V</text>
<text x="61.8" y="47.4">+5V</text>
<text x="64.8" y="42.3">+3.3V</text>
<text x="10.7" y="48.6">VCC BATT</text>
<text x="21.5" y="52.7">SW1</text>
<text x="43.1" y="50.2">U6</text>
<text x="69.7" y="50.2">R7</text>
<text x="35.6" y="65.2">+3.3V</text>
<text x="119.8" y="61.3">GND</text>
<text x="159.2" y="61.3">GND</text>
<text x="222.7" y="60.1">GND</text>
<text x="262.1" y="60.1">GND</text>
<text x="21.5" y="66.7">SW2</text>
<text x="61.4" y="70.2">GND</text>
<text x="40.5" y="73">R3</text>
<text x="9.3" y="79.1">GND</text>
<text x="179.1" y="79.1">+3.3V</text>
<text x="196.7" y="80.6">U1</text>
<text x="107.5" y="86.7">+5V</text>
<text x="7.7" y="90.6">+3.3V</text>
<text x="24" y="93.3">C1</text>
<text x="62.1" y="92.1">MOTOR_A</text>
<text x="24" y="103.5">C2</text>
<text x="43.6" y="114.7">GND</text>
<text x="220.9" y="117.5">R4</text>
<text x="8.4" y="122.3">+5V</text>
<text x="24" y="125.1">C3</text>
<text x="62.1" y="121.3">MOTOR_B</text>
<text x="182.4" y="124.8">+5V</text>
<text x="24" y="135.3">C4</text>
<text x="160.5" y="141.4">GND</text>
<text x="248.1" y="141.4">GND</text>
<text x="43.6" y="146.4">GND</text>
<text x="12.8" y="154.1">+3.3V</text>
<text x="104.6" y="151.5">GND</text>
<text x="21.5" y="156.8">R1</text>
<text x="58.5" y="161.7">+3.3V</text>
<text x="21.5" y="164.5">R2</text>
<text x="73.5" y="167">C8</text>
<text x="86.2" y="170.8">U5</text>
<text x="35.4" y="178.4">U8</text>
<text x="7.2" y="184.5">+5V</text>
<text x="63.4" y="184.8">R5</text>
<text x="69.7" y="189.9">R6</text>
<text x="20.2" y="193.7">C7</text>
<text x="25.8" y="206.1">GND</text>
<text x="76.6" y="206.1">GND</text>
</g>
<g font-size="1.8" fill="#00f">
<text x="15.1" y="22.2">ON MODULE SWITCH</text>
<text x="40.5" y="27.3">LM2596 buck</text>
<text x="125.1" y="29.1" transform="rotate(-90 125.1 29.1)">0.1uF</text>
<text x="177.7" y="28.3">MOTOR A EN</text>
<text x="219.1" y="29.1" transform="rotate(-90 219.1 29.1)">1000uF</text>
<text x="228" y="27.8" transform="rotate(-90 228 27.8)">0.1uF</text>
<text x="280.5" y="27.1">MOTOR B EN</text>
<text x="116.2" y="30.4" transform="rotate(-90 116.2 30.4)">1000uF</text>
<text x="177.7" y="34.7">MOTOR A IN1</text>
<text x="280.5" y="33.4">MOTOR B IN1</text>
<text x="280.5" y="35.9">MOTOR B IN2</text>
<text x="96.7" y="38.5">MOTOR A +</text>
<text x="97.2" y="41">MOTOR A -</text>
<text x="177.7" y="37.2">MOTOR A IN2</text>
<text x="199.6" y="37.2">MOTOR B +</text>
<text x="200" y="39.8">MOTOR B -</text>
<text x="69.7" y="52.7">10K</text>
<text x="134.5" y="50.2">TB6612</text>
<text x="237.4" y="48.9">TB6612</text>
<text x="16.4" y="59.1">EMERGENCY SWITCH</text>
<text x="79.9" y="56.3">E-EMER</text>
<text x="43.1" y="62.9">Relay DC</text>
<text x="16.4" y="73">ESP EMER SWITCH</text>
<text x="40.5" y="75.6">10K</text>
<text x="51.3" y="80.4">ESP CHECK EMER</text>
<text x="228.5" y="89.3">SCL</text>
<text x="88.8" y="95.6">MOTOR A -</text>
<text x="167.9" y="94.4">ENCODER A CHA</text>
<text x="24" y="101">0.1uF</text>
<text x="88.8" y="100.7">ENCODER A CHA</text>
<text x="167.9" y="99.4">ENCODER B CHA</text>
<text x="167.9" y="96.9">ENCODER A CHB</text>
<text x="167.9" y="102">ENCODER B CHB</text>
<text x="228.5" y="102">MOTOR B IN1</text>
<text x="228.5" y="96.9">SDA</text>
<text x="88.8" y="103.3">ENCODER A CHB</text>
<text x="171.2" y="104.5">MOTOR A IN1</text>
<text x="171.2" y="107.1">MOTOR A IN2</text>
<text x="228.5" y="104.5">MOTOR B IN2</text>
<text x="24" y="111.1">330uF</text>
<text x="62.6" y="111.9">motor</text>
<text x="88.8" y="108.3">MOTOR A +</text>
<text x="171.5" y="109.6">MOTOR A EN</text>
<text x="175.8" y="112.1">E-EMER</text>
<text x="228.5" y="109.6">GPS TX</text>
<text x="228.5" y="112.1">GPS RX</text>
<text x="166.8" y="119.8">ESP CHECK EMER</text>
<text x="228.5" y="114.7">MOTOR B EN</text>
<text x="238.6" y="119.8">LED indicator</text>
<text x="88.8" y="124.8">MOTOR B -</text>
<text x="220.9" y="122.6">330</text>
<text x="88.8" y="129.9">ENCODER B CHA</text>
<text x="24" y="132.7">0.1uF</text>
<text x="88.8" y="137.5">MOTOR B +</text>
<text x="88.8" y="132.5">ENCODER B CHB</text>
<text x="196.7" y="134">ESP32-DevKitC</text>
<text x="24" y="142.9">330uF</text>
<text x="62.6" y="141.1">motor</text>
<text x="21.5" y="161.9">3.3K</text>
<text x="40.5" y="159.1">SCL</text>
<text x="40.5" y="166.8">SDA</text>
<text x="21.5" y="169.5">3.3K</text>
<text x="62.5" y="179.5">SCL</text>
<text x="73.5" y="174.6">0.1uF</text>
<text x="15.3" y="182">SDA</text>
<text x="15.5" y="184.5">SCL</text>
<text x="62.3" y="182">SDA</text>
<text x="12.2" y="189.6">GPS RX</text>
<text x="12.4" y="187.1">GPS TX</text>
<text x="63.4" y="189.9">10K</text>
<text x="69.7" y="194.9">10K</text>
<text x="20.2" y="201.3">0.1uF</text>
<text x="35.4" y="198.8">GEP-M10-DQ</text>
<text x="86.2" y="201.3">BNO085</text>
</g>
</svg>
